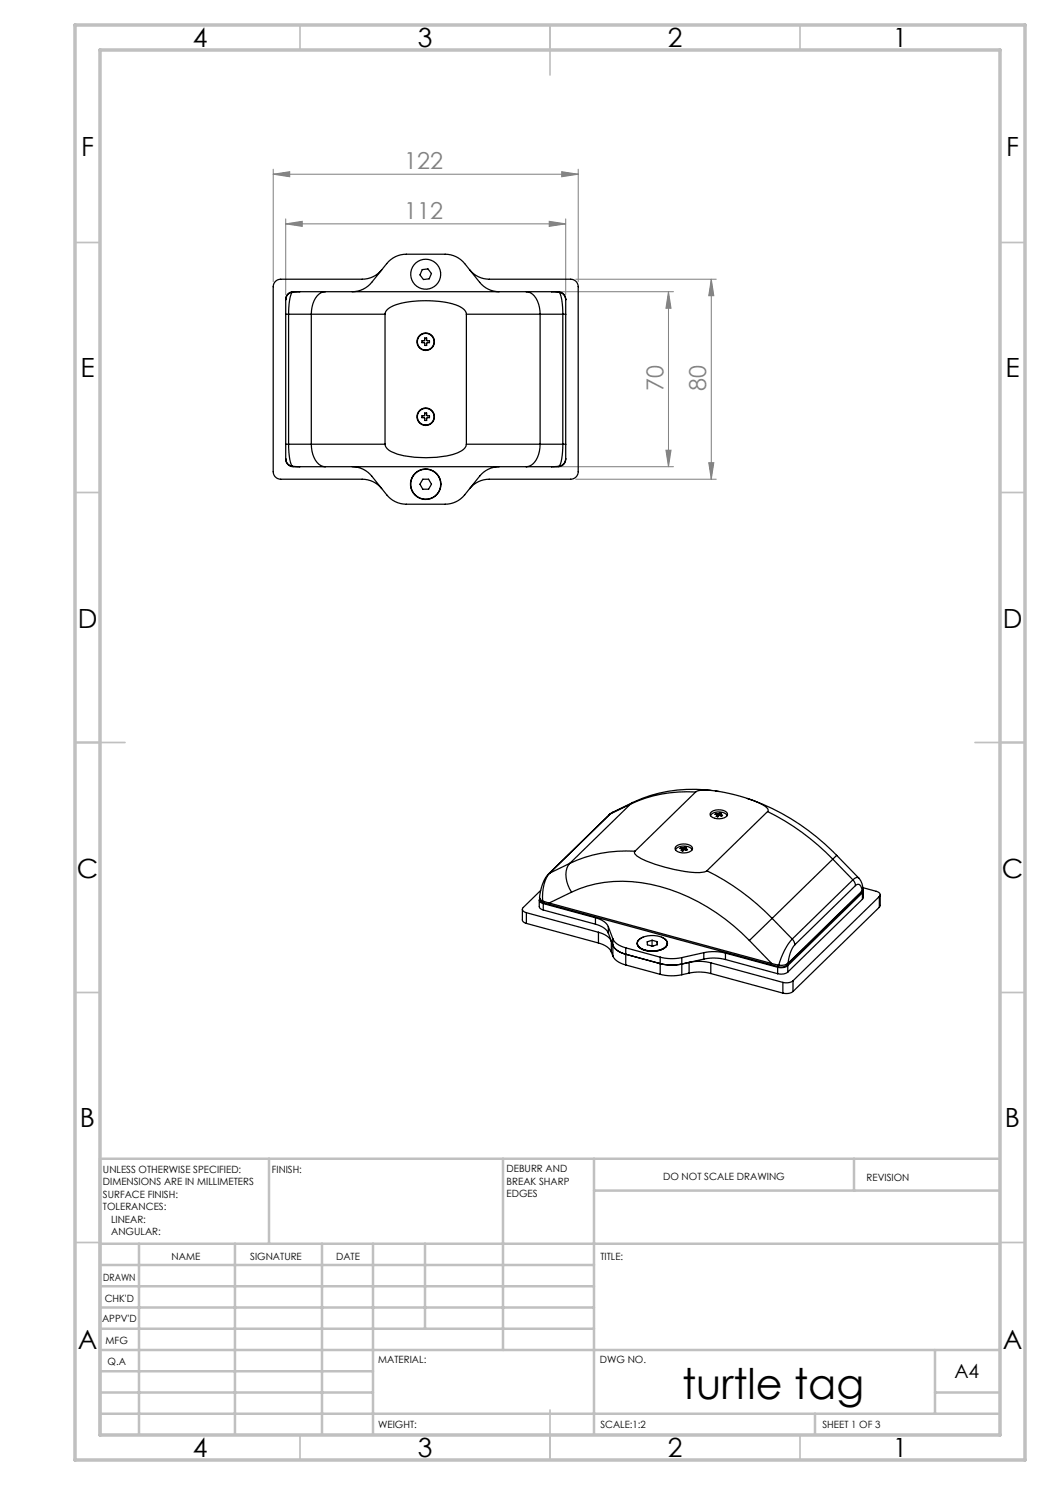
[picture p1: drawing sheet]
<svg xmlns="http://www.w3.org/2000/svg" width="210mm" height="297mm" viewBox="0 0 210 297" stroke-linecap="round" stroke-linejoin="round" font-family="sans-serif">
<g fill="none" stroke="#808080" stroke-width=".2">
<path d="M54.6 34.8l3.3-.5v1.1zM54.6 33.8v22.5M54.6 34.8h61M112.3 34.3l3.3 .5-3.3 .6zM115.6 33.8v22.5M57.1 44.8l3.3-.5v1zM57.1 43.8v15.2M57.1 44.8h56M109.8 44.3l3.3 .5-3.3 .5zM111.3 58.3h23.4M113.1 43.8v15.2M115.1 55.8h28.2"/>
<path d="M133.7 58.3l.5 3.3h-1zM133.7 58.3v35M142.3 55.8l.5 3.3h-1.1zM142.3 55.8v40M111.3 93.3h23.4M115.1 95.8h28.2M133.2 90h1l-.5 3.3zM141.7 92.5h1.1l-.5 3.3z"/>
</g>
<g fill="none" stroke="#c0c0c0" stroke-width=".35">
<path d="M60 5v5M110 5v10M160 5v5M15 48.5h5M200 48.5h5M15 98.5h5M200 98.5h5M15 148.5h10M195 148.5h10M15 198.5h5M200 198.5h5M15 248.5h5"/>
<path d="M200 248.5h5M60 287v5M110 282v10M160 287v5"/>
</g>
<g fill="none" stroke="#c0c0c0" stroke-width=".5">
<path d="M53.8 231.8v17M100.6 231.8v38.2M118.8 231.8v55.2M118.8 238.1h81.2M170.8 231.8v6.3M200 231.8h-180v55.2M20 248.8h180M20 257.3h98.8M20 253h98.8M27.8 248.8v38.2M47 248.8v38.2M64.4 248.8v38.2"/>
<path d="M74.6 248.8v38.2M85 248.8v17M20 265.8h98.8M20 261.5h98.8M20 278.5h54.6M20 274.3h54.6M20 270h180M187 278.5h13M187 270v12.8M20 282.8h180M163 282.8v4.2"/>
</g>
<path d="M15 5h190v287h-190zM20 10h180v277h-180z" fill="none" stroke="#c0c0c0" stroke-width=".7"/>
<g fill="#808080">
<path d="M57.1 44.8l3.3-.5v1zM109.8 44.3l3.3 .5-3.3 .5z"/>
<path d="M54.6 34.8l3.3-.5v1.1zM112.3 34.3l3.3 .5-3.3 .6z"/>
<path d="M142.3 55.8l.5 3.3h-1.1zM141.7 92.5h1.1l-.5 3.3z"/>
<path d="M133.7 58.3l.5 3.3h-1zM133.2 90h1l-.5 3.3z"/>
</g>
<g fill="none" stroke="#000" stroke-width=".25">
<path d="M57.1 60v2.8M58.4 58.4a8.4 8.4 0 0 0-.7 4.4M58.4 58.4a1.51 1.51 0 0 0-1.3 1.6M60 58.3l-1.6 .1M65 58.3h-6.4a1.51 1.51 0 0 0-1.5 1.7M65 58.3a3.3 3.3 0 0 0-2.6 3.2l-.1 1.3M65 58.3h40.2M70.4 58.3a5 5 0 0 0 3.9-1.8l3-3.8a5 5 0 0 1 3.9-1.9h7.8a5 5 0 0 1 3.9 1.9l3 3.8a5 5 0 0 0 3.9 1.8M76.3 54a5 5 0 0 1-3.9 1.8h-16.3a1.5 1.5 0 0 0-1.5 1.5v37a1.5 1.5 0 0 0 1.5 1.5h16.3a5 5 0 0 1 3.9 1.9M84.4 53.9l1.2-.1 .7 .9-.5 1.1-1.1 .1-.7-.9zM93.9 54a5 5 0 0 0 3.9 1.8h16.3a1.5 1.5 0 0 1 1.5 1.5v37a1.5 1.5 0 0 1-1.5 1.5h-16.3a5 5 0 0 0-3.9 1.9M105.2 58.3h6.4a1.5 1.5 0 0 1 1.5 1.5"/>
<path d="M105.2 58.3a3.3 3.3 0 0 1 2.7 3.2l.1 1.3M110.3 58.3l1.5 .1M111.8 58.4a8.4 8.4 0 0 1 .8 4.4M111.8 58.4a1.51 1.51 0 0 1 1.3 1.6M113.1 59.8v.2M113.1 60v2.8M57.1 62.8h.6M57.1 62.8v26M57.7 62.8h4.6M57.7 62.8v26M62.3 62.8h14.7M62.3 62.8v26"/>
<path d="M77 62.8a2.95 2.95 0 0 1 2.6-2l.7-.2a24.1 24.1 0 0 1 8.4-.2 7.7 7.7 0 0 1 4.1 1.5l.5 .9M77 62.8v26M85 67.6a.28 .28 0 0 1 .3 0 .28 .28 0 0 1 0 .4l.1 .1a.32 .32 0 0 1 .4 0 .32 .32 0 0 1 .1 .4 .4 .4 0 0 0-.5 .1 .4 .4 0 0 0-.1 .5 .28 .28 0 0 1-.4 0 .28 .28 0 0 1 .1-.4l-.1-.1a.32 .32 0 0 1-.4 0 .32 .32 0 0 1-.1-.4 .4 .4 0 0 0 .5-.1 .4 .4 0 0 0 .1-.5zM93.3 62.8h14.7M93.3 62.8v26M108 62.8v26M108 62.8h4.6M112.6 62.8h.5M112.6 62.8v26M113.1 62.8v26M57.1 91.7a1.51 1.51 0 0 0 1.5 1.6h6.4M57.1 88.8h.6"/>
<path d="M57.1 88.8v2.9M57.1 91.7a1.52 1.52 0 0 0 1.3 1.5M57.7 88.8a9.6 9.6 0 0 0 .7 4.4M57.7 88.8h4.6M58.4 93.2l1.6 .1M62.3 88.8h14.7M62.3 88.8a4.8 4.8 0 0 0 1.9 4.3l.8 .2M65 93.3h40.2M70.4 93.3a5 5 0 0 1 3.9 1.9l3 3.8a5 5 0 0 0 3.9 1.8h7.8a5 5 0 0 0 3.9-1.8l3-3.8a5 5 0 0 1 3.9-1.9M77 88.8a1.69 1.69 0 0 0 1.2 1.5 20.2 20.2 0 0 0 12.3 .6 3.9 3.9 0 0 0 2.7-1.7l.1-.4M84.4 83.2a.4 .4 0 0 0 .5-.1 .4 .4 0 0 0 .1-.5 .28 .28 0 0 1 .3 0 .28 .28 0 0 1 0 .4l.1 .1a.32 .32 0 0 1 .4 0 .32 .32 0 0 1 .1 .4 .4 .4 0 0 0-.5 .1 .4 .4 0 0 0-.1 .5 .28 .28 0 0 1-.4 0 .28 .28 0 0 1 .1-.4l-.1-.1a.32 .32 0 0 1-.4 0 .32 .32 0 0 1-.1-.4zM84.6 95.8h1.1l.6 1-.6 1h-1.1l-.6-1z"/>
<path d="M93.3 88.8h14.7M108 88.8a4.8 4.8 0 0 1-1.9 4.3l-.9 .2M108 88.8h4.6M111.8 93.2l-1.5 .1M112.6 88.8a9.6 9.6 0 0 1-.8 4.4M112.6 88.8h.5M113.1 91.7a1.51 1.51 0 0 1-1.5 1.6h-6.4M113.1 88.8v2.9M113.1 91.7a1.52 1.52 0 0 1-1.3 1.5M139.1 158.4a8.2 8.2 0 0 1 5-.1 36.3 36.3 0 0 1 7.2 2l1.8 1a.69 .69 0 0 1 .4 1M139.1 158.4a26.4 26.4 0 0 0-13 2.4M139.1 158.4l-12.1 11.8"/>
<path d="M142.2 158.1a28.1 28.1 0 0 0-15.6 2.4M143.1 158.2l.7 .1M149.4 159.7a44.5 44.5 0 0 1 17.9 11.4M108 179.7a.65 .65 0 0 0 0 .7 .65 .65 0 0 0 .7 .3M108.1 179.9l.2 .4 .5 .3M108.1 178.1l-3.5 3.4a.65 .65 0 0 0 0 .7 .65 .65 0 0 0 .7 .3M109.7 174.8a7.9 7.9 0 0 0-1.7 5l.5 .4M109.9 174.6a7.7 7.7 0 0 0-1.4 5.6M109.9 174.6l-.2 .2M114 172.7a4.6 4.6 0 0 0-.1 5.1l.4 .6M114 172.7l-4.1 1.9M114.3 178.4a26.8 26.8 0 0 1 21.6 .2 41 41 0 0 1 14 9.5"/>
<path d="M114.3 178.4l-4.5 2.2M121.8 162.9l-12.1 11.9M122.1 162.8l-.3 .1M122.1 162.8l-12.2 11.8M122.5 162.5l-.7 .4M126.1 160.8l-12.1 11.9M126.1 160.8l-4 2M126.6 160.5l-4.5 2.3M126.6 160.5l-.5 .3M127 170.2a26.4 26.4 0 0 0-13 2.5M127 170.2v.6a8.7 8.7 0 0 0 4 2.1 24 24 0 0 0 9.8 1.5l.6-.2M135.1 170a2.2 2.2 0 0 1 3.3 0"/>
<path d="M135.1 169.4a2.5 2.5 0 0 1 3.4 .1 .75 .75 0 0 1-.7 .9l-.9 .2a1.57 1.57 0 0 1-1.9-1zM136.2 169.5l.3 .1M136.2 169.5l-.2 .2a.21 .21 0 0 1 .3 0 .21 .21 0 0 1 .1 .2l-.2 .2 .4 .1M136.2 169.5v.2M136.5 169.8v.4M136.5 169.6v.6M136.8 169.6h-.3M136.8 169.6v.4M136.8 170l-.2 .2M136.9 169.4l.4 .1-.2 .2M136.9 169.4l-.1 .2M136.9 169.4v.5"/>
<path d="M137 169.9l-.2 .1M137.1 169.7v.3M137.1 169.7l.3 .2a.21 .21 0 0 1-.1 .2 .21 .21 0 0 1-.3-.2M141.4 174.2a47.3 47.3 0 0 1 13 9.5M142.1 163.1a2.2 2.2 0 0 1 3.3 0M142.1 162.6a2.5 2.5 0 0 1 3.4 .1 .75 .75 0 0 1-.7 .9l-.9 .2a1.57 1.57 0 0 1-1.9-1zM143.2 162.7l.3 .1M143.2 162.7l-.2 .2a.21 .21 0 0 1 .3-.1 .21 .21 0 0 1 .1 .3l-.2 .2 .4 .1M143.2 162.7v.2M143.5 163v.3M143.5 162.8v.5M143.8 162.7l-.3 .1"/>
<path d="M143.8 162.7v.4M143.9 162.6l.4 .1-.2 .1v.1M143.9 162.6l-.1 .1M143.9 162.6v.5M144 163.1l-.4 .3M144.1 162.8v.3M144.1 162.9l.3 .1a.15 .15 0 0 1-.1 .2 .15 .15 0 0 1-.2-.1h-.1M144.1 162.9v.3M153.5 162.3a47.3 47.3 0 0 1 13.1 9.5M153.5 162.3l-12.1 11.9M166.6 171.8l-12.2 11.9M166.6 171.8l4 4.2"/>
<path d="M167.3 171.1l-.7 .7M167.3 171.1l4.4 4.5a.89 .89 0 0 0-1.1 .4M170.6 176l.4 .5 .1 .6M170.6 176l-12.2 11.8M171.1 177.1a.72 .72 0 0 1 .8-.2 .72 .72 0 0 1 .4 .8l.1 .5M171.1 177.1l-12.1 11.9M171.8 175.6a2.26 2.26 0 0 1 .6 2.6M172.3 178.5l-15 14.6M172.3 178.3v.2M172.4 178.2l-.1 .3M172.4 178.2l-14.8 14.5M172.5 178.6l-14.9 14.5"/>
<path d="M172.5 178.6v1.2M172.5 179.8l-14.9 14.6M172.6 177.9l.1 .4-.2 .3M172.6 177.5l2.6 .8a.65 .65 0 0 1 .7 .3 .65 .65 0 0 1 0 .7M172.7 178.2v1.4l-.2 .2M175.9 179.3l-17.3 16.9M175.9 179.3v2.1M176 178.9v2.2l-.1 .3M104.5 181.9v2.2l.3 .4 .5 .2M105.3 182.5l14.4 4M105.3 182.5v2.2M105.3 184.7l14.4 3.9"/>
<path d="M107.9 180v1.5l.8 .5M108.5 180.2l1.3 .4M108.7 180.7l10.4 2.9M108.7 180.7v1.3M108.7 182l10.4 2.8M108.8 180.6l46.8 12.7M108.8 180.3v.3M109.8 180.6l44.6 12.1M119.1 183.6a3.6 3.6 0 0 1 2.6 1.7M119.1 184.8a3.6 3.6 0 0 1 2.6 1.8M119.1 183.6v1.2M119.7 186.5a3.6 3.6 0 0 1 2.6 1.8v2.1"/>
<path d="M119.7 188.6a3.6 3.6 0 0 1 2.6 1.8M119.7 186.5v2.1M121.7 186.6l.9 2.5a3.6 3.6 0 0 0 2.5 1.8l6.9 1.8a9.3 9.3 0 0 0 4.4 .1l4.4-1M121.7 185.3l.9 2.5M121.7 185.3v1.3M122.3 190.4l.3 .8M122.6 191.2a3.6 3.6 0 0 0 2.5 1.8M122.6 187.8a3.6 3.6 0 0 0 2.5 1.8M122.6 187.8v3.4M125.1 189.6v3.4M125.1 193l6.9 1.9M125.1 189.6l6.9 1.8"/>
<path d="M127.5 188.6v.1a1.81 1.81 0 0 0 1.7 1.4 4.1 4.1 0 0 0 4.1-1l.2-.5M127.7 188.1a4.5 4.5 0 0 1 5.5 0 1.19 1.19 0 0 1-.9 1.8 4.8 4.8 0 0 1-4.5-.5 .91 .91 0 0 1-.1-1.3zM128.6 187.4a1.22 1.22 0 0 0-.8 2 4.8 4.8 0 0 0 5.4 0 1.1 1.1 0 0 0 .2-1.1 1.1 1.1 0 0 0-.8-.8l-.3-.1M130.4 189.1l.2 .1M130.4 188.1l1 .2M130.4 188.1l-1 .3 .1 .6 1 .2 1-.3-.1-.6M130.4 189.1l-.1 .1M130.4 188.1v1M131.4 188.3v.6M132 194.9a9.3 9.3 0 0 0 4.4 0M132 191.4a9.3 9.3 0 0 0 4.4 .1M132 191.4v3.5"/>
<path d="M136.4 191.5v3.4M137.8 194.6a9.4 9.4 0 0 1 4.4 .1M137.8 194.6l-1.4 .3M140.8 190.5a9.3 9.3 0 0 1 4.3 .1M140.8 191.8a9.3 9.3 0 0 1 4.3 .1M140.8 190.5l-4.4 1M140.8 190.5v1.3M142.2 192.6a9.4 9.4 0 0 0-4.4-.1v2.1M142.2 192.6l14.4 3.9M142.2 192.6v2.1M142.2 194.7l14.4 3.9M145.1 190.6l10.4 2.9"/>
<path d="M145.1 190.6v1.3M145.1 191.9l10.4 2.8M149.9 188.1l4.5 4.6M154.4 192.7l1.3 .3M154.4 183.7l-4.5 4.4M154.4 183.7l4 4.1M155.5 193.5v1.2M155.6 193v.3M156.6 196.5v2.1M157.3 193.1a1.96 1.96 0 0 1-1.7 .2M157.3 192.8v.3M157.6 193.1a2.35 2.35 0 0 1-2.1 .4"/>
<path d="M157.6 194.4a2.35 2.35 0 0 1-2.1 .3M157.6 193.1v1.3M157.6 192.7a2.27 2.27 0 0 1-1.9 .3M158.4 187.8a13.2 13.2 0 0 0-2.7 5.2M158.4 187.8l.4 .6 .2 .6M158.6 196.2a2.35 2.35 0 0 1-2 .3M158.6 198.3a2.35 2.35 0 0 1-2 .3M158.6 196.2v2.1M159 189l-.6 .7-.4 1-.4 2M175.9 181.4l-17.3 16.9"/>
<circle cx="85.1" cy="54.8" r="3"/>
<circle cx="85.1" cy="68.3" r="1.67"/>
<circle cx="85.1" cy="68.3" r="1.75"/>
<circle cx="85.1" cy="96.8" r="3"/>
<circle cx="85.1" cy="83.3" r="1.75"/>
<circle cx="85.1" cy="83.3" r="1.67"/>
</g>
<text font-size="8.5" x="136.4" y="279.7">turtle tag</text>
<g font-size="5.3">
<text x="38.5" y="9.5">4</text>
<text x="83.5" y="9.5">3</text>
<text x="133.6" y="9.5">2</text>
<text x="178.6" y="9.5">1</text>
<text x="16.2" y="31.3">F</text>
<text x="201.2" y="31.3">F</text>
<text x="16.1" y="75.5">E</text>
<text x="201.1" y="75.5">E</text>
<text x="15.5" y="125.5">D</text>
<text x="200.5" y="125.5">D</text>
<text x="15.4" y="175.5">C</text>
<text x="200.4" y="175.5">C</text>
<text x="16" y="225.5">B</text>
<text x="201" y="225.5">B</text>
<text x="15.5" y="269.8">A</text>
<text x="200.5" y="269.8">A</text>
<text x="38.5" y="291.5">4</text>
<text x="83.5" y="291.5">3</text>
<text x="133.6" y="291.5">2</text>
<text x="178.6" y="291.5">1</text>
</g>
<g font-size="4.7" fill="#808080">
<text x="80.8" y="33.8">122</text>
<text x="80.8" y="43.8">112</text>
<text x="132.7" y="78.2" transform="rotate(-90 132.7 78.2)">70</text>
<text x="141.2" y="78.2" transform="rotate(-90 141.2 78.2)">80</text>
</g>
<text font-size="3.9" x="190.9" y="275.5">A4</text>
<g font-size="2">
<text x="20.6" y="234.6">UNLESS OTHERWISE SPECIFIED:</text>
<text x="20.6" y="237.1">DIMENSIONS ARE IN MILLIMETERS</text>
<text x="20.6" y="239.6">SURFACE FINISH:</text>
<text x="54.4" y="234.6">FINISH:</text>
<text x="101.3" y="234.5">DEBURR AND</text>
<text x="101.3" y="237">BREAK SHARP</text>
<text x="101.3" y="239.5">EDGES</text>
<text x="132.6" y="236">DO NOT SCALE DRAWING</text>
<text x="173.3" y="236.2">REVISION</text>
<text x="20.6" y="242.1">TOLERANCES:</text>
<text x="22.2" y="244.6">LINEAR:</text>
<text x="22.2" y="247.1">ANGULAR:</text>
<text x="34.3" y="252">NAME</text>
<text x="50" y="251.9">SIGNATURE</text>
<text x="67.2" y="251.9">DATE</text>
<text x="120.1" y="251.9">TITLE:</text>
<text x="20.6" y="256.1">DRAWN</text>
<text x="20.9" y="260.3">CHK'D</text>
<text x="20.4" y="264.4">APPV'D</text>
<text x="21.1" y="268.8">MFG</text>
<text x="21.5" y="273">Q.A</text>
<text x="75.6" y="272.5">MATERIAL:</text>
<text x="120" y="272.5">DWG NO.</text>
<text x="75.6" y="285.5">WEIGHT:</text>
<text x="120.1" y="285.6">SCALE:1:2</text>
<text x="164.5" y="285.6">SHEET 1 OF 3</text>
</g>
</svg>
